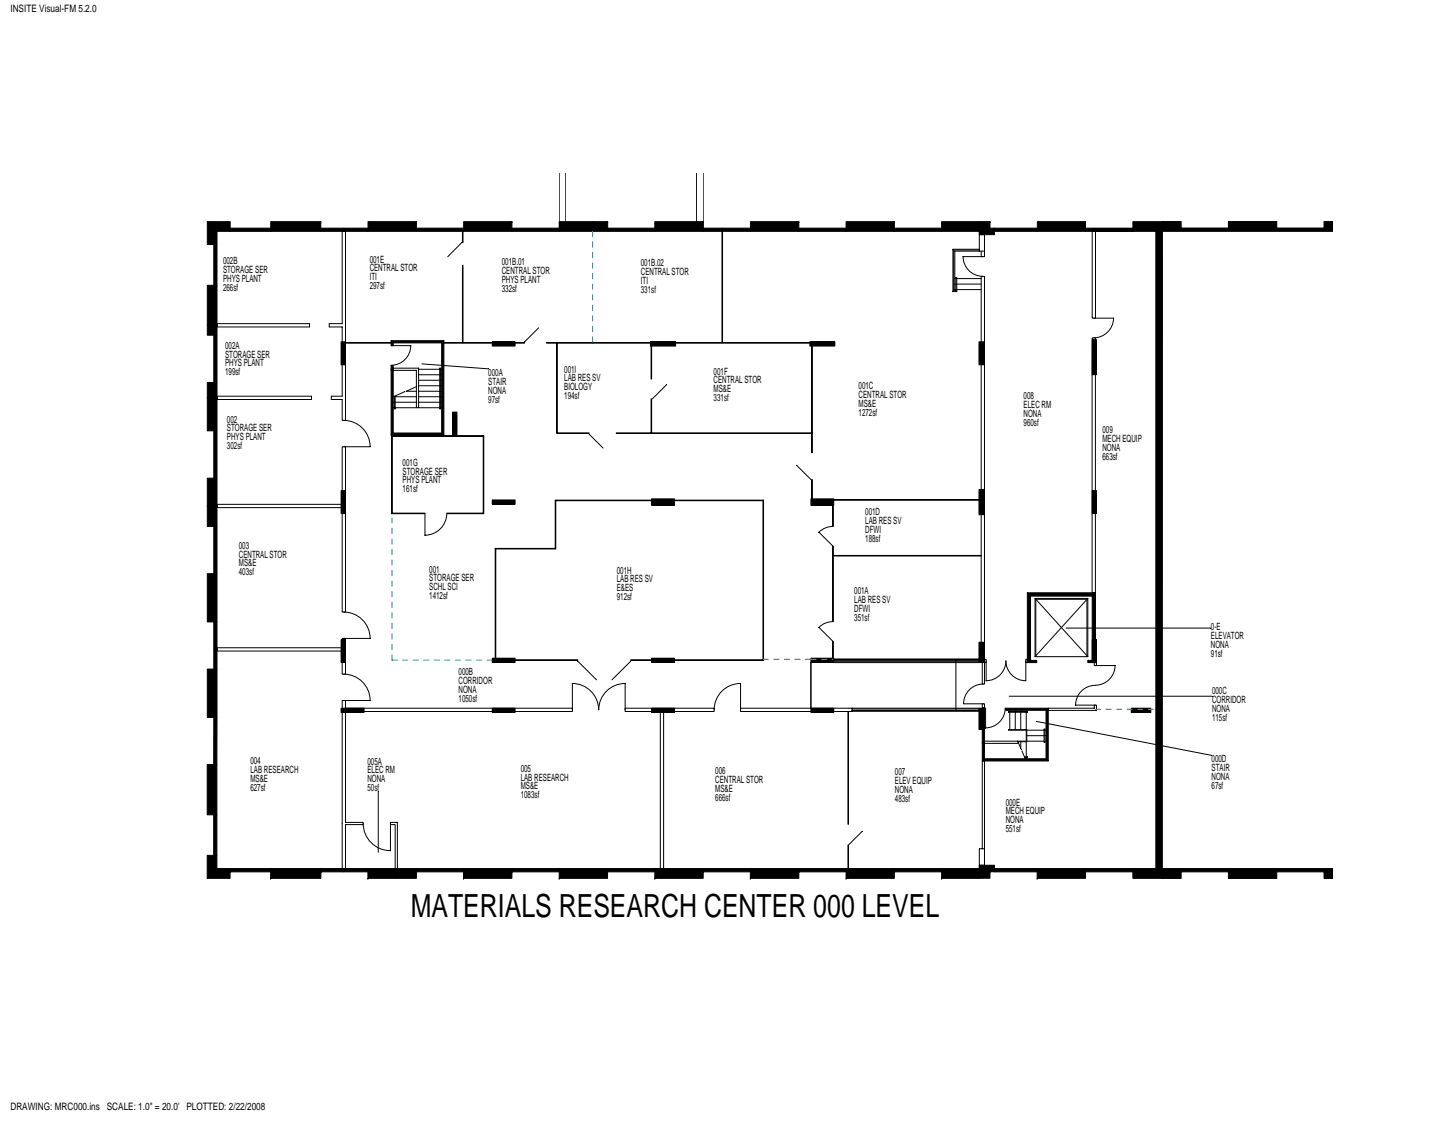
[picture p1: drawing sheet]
<svg xmlns="http://www.w3.org/2000/svg" width="279mm" height="216mm" viewBox="0 0 279 216" stroke-linecap="round" stroke-linejoin="round" font-family="sans-serif">
<g fill="none" stroke="#000" stroke-width=".19">
<path d="M107.7 33.4v10.5M108.9 33.4v9.3M134.1 33.4v9.3M135.4 33.4v10.5M65.9 44.6h.6v21.4h8.8v.1h-8.8v14.9h-.6v-4.1h-2.1v-.6h2.1v-13.3h-2.5v-.7h2.5zM88.9 46.7l-2.7 2.7M89 51.1h.2v14.9h11.8v.1h-15.5v-.1h3.5zM89 44.6h.2v2.1h-.2zM183.5 48h5.1v.2h-5v7.8h.5v-2.6h.1v2.8h-.7zM183.9 53.7h.2M183.9 54.7h.2M184.2 53.7h4.7"/>
<path d="M184.2 54.7h4.7M184.2 55.8h4.7M185.4 49.4a3.8 3.8 0 0 0 3.8 3.8M185.4 49.4h3.9M188.6 48.4v-3.2h1v3.2M188.9 53.2h.7v73.8h-.2h.5v.6h-.3v4.1h-.5v-4.1h-.2v-.6h-28.6v-3.5h.1v3.4h28.5v-19.8h-28.5v12.6h-.1v-14.5h.1v1.8h28.5v-10.7h-28.5v5.1h-.1v-5.1h-4v-3.9h.1v3.8h32.5zM188.9 48.4v1h.7v-1M189.6 48.4h-5.7v7.4h.2M210.3 44.6h.6v16.7h-.6zM210.6 43.9h7.5v.7h-7.5zM41.8 62.3h17.8v.7h-17.8zM41.8 76.3h18.2v.6h-18.2z"/>
<path d="M65.7 65.8h.8v4.5h-.8zM75.3 66.6h3.8M75.7 70.9h4.9v7.6h-.4v-7.2h-4.5zM75.7 77.5h.2M75.7 78.5h.2M76.1 76.4h4.1M76.1 77.5h4.1M76.1 78.5h4.1M76.1 76.2v2.5h-.2v-2.4M77.9 75.5l-2.2 .9h.2M79.1 66.5a3.8 3.8 0 0 1-3.8 3.9M80.2 74.5l-2 .9h2"/>
<path d="M80.6 72.2h4.1M80.6 73.2h4.1M80.6 74.3h4.1M80.6 75.4h4.1M80.6 76.4h4.1M80.6 77.5h4.1M80.6 78.5h4.1M80.6 71.1h4.1M81.2 70.1l12.8 .9M84.7 70.9h.1v7.8h-.1zM84.8 72.2h.2M84.8 73.2h.2"/>
<path d="M84.8 74.3h.2M84.8 75.4h.2M84.8 76.4h.2M84.8 77.5h.2M84.8 78.5h.2M84.8 71.1h.2M87.2 79.4h.8v4.4h-.8zM94.8 65.8h4.4v.9h-4.4zM103.7 63.1l-2.7 2.7M105.2 66h33.8v-21.4h.1v21.4h17.3v21.2h-.1v-3.7h-37.6v-.1h6.7v-6.6h.1v6.6h30.8v-17.3h-30.8v6.9h-.1v-6.9h-18.1v17.3h6.1v.1h-6.2v-17.4h-2zM125.2 65.8h4.9v.9h-4.9zM128.3 74.1l-2.7 2.7"/>
<path d="M155.9 65.8h4.9v.9h-4.9zM188.5 65.8h1v4.5h-1zM210.3 65.4h.8v6.8h-.8zM210.3 65.1h.6v49.1h-.6zM210.6 61.3h3.8M214.4 61.3a3.8 3.8 0 0 1-3.8 3.8M41.8 97.1h24.1v-11.1h.6v31.9h-.6v-20.1h-24.1zM65.7 94.5h.8v4.4h-.8zM66.2 81a5.1 5.1 0 0 1 5.1 5M66.2 86h5.1M75.4 83.8l.1 .1h17.7v15h-7.1v-.1h6.9v-14.8h-17.5v14.8h6.3v.1h-6.4zM81.8 98.9v4.2"/>
<path d="M86 98.8a4.2 4.2 0 0 1-4.2 4.3M94.8 96.3h4.4v.8h-4.4zM113.4 83.6l2.7 2.7M125.5 96.1h4.4v1.2h-4.4zM153.4 89.7l2.7 2.7M156.1 96.1h4.4v1.2h-4.4zM188.5 94.3h1v4.8h-1zM210.3 94.5h.8v4.4h-.8zM66.2 117.9a5.1 5.1 0 0 1 5.1 5M95.4 105.6h11.5v-9.3h40.1v30.9h-25.6v-.1h25.5v-30.7h-39.9v9.3h-11.5v21.4h15.8v.1h-15.9zM160.4 101.4l-1.5 .3-1.2 .8 2.7 2.7M160.4 119.7l-1.5 .3-1.2 .8 2.7 2.7"/>
<path d="M199.3 115.3v11.2M199.3 115.3h10.2M199.3 115.3l10.2 11.2M209.5 115.3v11.2M209.5 115.3l-10.2 11.2M41.8 124.8h24.1v-1.8h.6v6.8h-.6v-4.4h-24.1zM65.7 136.4h4.4v.8h-4.4zM65.7 123.2h.8v4.4h-.8zM65.9 134.9h.6v1.5h43.7v.6h-43.7v21.4h3.4v.4h-3.4v8.5h-.6zM66.2 129.8a5.1 5.1 0 0 1 5.1 5.1M66.2 134.9h5.1M66.2 123h5.1"/>
<path d="M94.8 136.4h4.4v.8h-4.4zM94.8 126.8h4.4v.8h-4.4zM110.2 131.6a5.1 5.1 0 0 1 5.1 5.1 5.1 5.1 0 0 1 5.1-5.1M110.2 131.6v5.1M111.3 127.4l3.6 3.5M120.4 136.4h17.1v.6h-9.7v30.3h-.7v-30.3h-6.7zM120.4 131.6v5.1M121.4 127.4l-3.6 3.5M125.5 126.8h4.4v.8h-4.4zM125.5 136.4h4.4v.8h-4.4zM137.5 136.7a5.1 5.1 0 0 1 5.1-5.1v5.1M156.1 136.4h4.4v.8h-4.4z"/>
<path d="M156.1 126.8h4.4v.8h-4.4zM156.1 136.4h-13.5v.6h20.7v21.7h.1v-21.7h.7v-.6M156.1 136.4h32.4M156.1 127.6v8.8M160.6 127.6h27.9M160.6 127.2h27.9M160.6 127.4h27.9M164.1 136.9h25v.1h-25M164.1 136.8h24.4M164.1 136.5h24.4M184.1 127.2v9.6M185.5 135.6h3.9"/>
<path d="M188.5 136.4h1v4.1h-1zM188.5 123.7h1v3.9h-1zM189.1 135.6h.5v.8h-.5zM189.3 131.7a3.8 3.8 0 0 0-3.8 3.8M189.4 136.3h.2l-.2 .1v.4zM189.8 136.4v3.8M189.9 131.1a3.8 3.8 0 0 0 3.8-3.8 3.8 3.8 0 0 0 3.8 3.8M189.9 127.3v3.8M193.6 136.4a3.8 3.8 0 0 1-3.8 3.8M194.2 137h3.6v.2h-3.6zM194.3 134.1h39.1M194.4 136.8v.2"/>
<path d="M194.4 137.2v3.3M195.5 136.8v.2M195.5 137.2v3.3M196.6 136.8v.2M196.6 137.2v3.3M197.5 127h.3v.6h-.3zM197.5 127.3v3.8M197.6 136.8v.2M197.6 137.2v3.3M199.3 126.5h10.2M199.5 126.5v-11.1h9.8v11.1M199.5 138.9l33.8 6.6"/>
<path d="M201.8 136.4h8.9v-.6h.4v1h-9.3zM205.3 121h27.9M210.3 123.2h.8v4.4h-.8zM210.7 127.6h.4v.6h-.4zM210.9 128.2h3.8M214.7 128.2a3.8 3.8 0 0 1-3.8 3.8 3.8 3.8 0 0 0-3.8 3.8h3.8M217.8 136.4h3.8v.8h-3.8zM69.9 158.6a5.2 5.2 0 0 0 5.3 5.2M72.8 152.4v11.7M75.2 158.4h1.3v8.9h-.4v-8.5h-.9zM75.2 158.6v5.3M189.6 142.7h6.4v.5h-6.4z"/>
<path d="M195.9 142.7h1.7v-2.1h-3.4v-.1h3.5v2.4h-1.7M196 142.7l.6 1.6M196.6 142.9v1.2M196.8 144.6l.6 1.5M197.3 145.8h.5v.1h-.5M197.6 142.9v2.9M197.6 145.9v.2M197.7 142.7h3.3M197.7 140.6h3.3M197.7 141.7h3.3M201 140.4h.2v2.6h-.2zM201.2 142.7h.2"/>
<path d="M201.2 140.6h.2M201.2 141.7h.2M163.3 162.8h.1v4.5h-.1zM166 160.1l-2.7 2.7M189.1 163.5v-16.9h.5v16.9h-1v3.1h1v-3.1"/>
</g>
<g fill="#000">
<path d="M210.6 43.9h7.5v.7h-7.5zM65.7 65.8h.8v4.5h-.8zM87.2 79.4h.8v4.4h-.8zM94.8 65.8h4.4v.9h-4.4zM125.3 65.8h4.8v.9h-4.8zM156 65.8h4.8v.9h-4.8zM188.5 65.8h1v4.5h-1zM210.3 65.4h.8v6.8h-.8zM65.7 94.5h.8v4.4h-.8zM94.8 96.3h4.4v.8h-4.4zM125.5 96.1h4.4v1.2h-4.4zM156.2 96.1h4.3v1.2h-4.3z"/>
<path d="M188.5 94.3h1v4.8h-1zM210.3 94.5h.8v4.4h-.8zM65.7 136.4h4.4v.8h-4.4zM65.7 123.2h.8v4.4h-.8zM94.8 136.4h4.4v.8h-4.4zM94.8 126.8h4.4v.8h-4.4zM125.5 126.8h4.4v.8h-4.4zM125.5 136.4h4.4v.8h-4.4zM156.2 136.4h4.3v.8h-4.3zM156.2 126.8h4.3v.8h-4.3zM188.5 136.4h1v4.1h-1zM188.5 123.7h1v3.9h-1z"/>
<path d="M210.3 123.2h.8v4.4h-.8zM217.8 136.4h3.8v.8h-3.8z"/>
</g>
<g fill="#000" stroke="#000" stroke-width=".19">
<path d="M188.6 42.7v2.5zM191.5 43.9v1.3zM188.6 166.6v2.6zM191.5 166.6v1.3z"/>
<path d="M39.9 54.9h1.9v7.8h-1.9z" fill-rule="evenodd"/>
<path d="M41.2 47.1h.6v7.8h-.6z" fill-rule="evenodd"/>
<path d="M39.9 42.7l1.9 1.9v2.5h-1.9z" fill-rule="evenodd"/>
<path d="M39.9 42.7h4.4v1.9h-2.5z" fill-rule="evenodd"/>
<path d="M44.3 43.9v.7h7.8v-.7z" fill-rule="evenodd"/>
<path d="M52.1 42.7v1.9h9.7v-1.9z" fill-rule="evenodd"/>
<path d="M61.8 43.9h4.4v.7h-4.4z" fill-rule="evenodd"/>
<path d="M66.2 43.9v.7h4.7v-.7z" fill-rule="evenodd"/>
<path d="M70.9 42.7v1.9h9.3v-1.9z" fill-rule="evenodd"/>
<path d="M80.2 43.9h8.9v.7h-8.9z" fill-rule="evenodd"/>
<path d="M89.1 43.9v.7h.2v-.7z" fill-rule="evenodd"/>
<path d="M89.3 42.7v1.9h9.3v-1.9z" fill-rule="evenodd"/>
<path d="M98.6 43.9v.7h9.1v-.7z" fill-rule="evenodd"/>
<path d="M107.7 42.7h6.4v1.9h-6.4z" fill-rule="evenodd"/>
<path d="M114.1 42.7v1.9h2.9v-1.9z" fill-rule="evenodd"/>
<path d="M117 43.9v.7h9.1v-.7z" fill-rule="evenodd"/>
<path d="M126.1 42.7v1.9h9.3v-1.9z" fill-rule="evenodd"/>
<path d="M135.4 43.9h3.7v.7h-3.7z" fill-rule="evenodd"/>
<path d="M139.1 43.9v.7h5.4v-.7z" fill-rule="evenodd"/>
<path d="M144.5 42.7v1.9h9.3v-1.9z" fill-rule="evenodd"/>
<path d="M153.8 43.9v.7h9.1v-.7z" fill-rule="evenodd"/>
<path d="M162.9 42.7v1.9h9.3v-1.9z" fill-rule="evenodd"/>
<path d="M172.2 43.9v.7h9.1v-.7z" fill-rule="evenodd"/>
<path d="M181.3 42.7h7.3v1.9h-7.3z" fill-rule="evenodd"/>
<path d="M188.6 42.7h.5v2.5h-.5z" fill-rule="evenodd"/>
<path d="M189.1 42.7v2.5h1.5v-2.5z" fill-rule="evenodd"/>
<path d="M190.6 43.9h.9v1.3h-.9z" fill-rule="evenodd"/>
<path d="M191.5 43.9v.7h8.2v-.7z" fill-rule="evenodd"/>
<path d="M199.7 42.7v1.9h9.3v-1.9z" fill-rule="evenodd"/>
<path d="M209 43.9h1.6v.7h-1.6z" fill-rule="evenodd"/>
<path d="M218.1 42.7h5.7l-1.2 1.9h-4.5z" fill-rule="evenodd"/>
<path d="M223.9 42.7h3.5v1.2h9.1v-1.2h9.4v1.2h9.1v-1.2h1.6v126.5v-1.3v1.3v-1.3v1.3v-1.3v1.3v-1.3v1.3v-1.3v1.3v-1.3v1.3v-1.3v1.3v-1.3v1.3v-1.3v1.3h-1.6v-1.3h-9.1v1.3h-9.4v-1.3h-9.1v1.3h-3.6v-1.9h32.8v-122.7h-32.8z" fill-rule="evenodd"/>
<path d="M39.9 73.7h1.9v2.9h-1.9z" fill-rule="evenodd"/>
<path d="M41.2 64.6h.6v9.1h-.6z" fill-rule="evenodd"/>
<path d="M39.9 62.7v1.9h1.9v-1.9z" fill-rule="evenodd"/>
<path d="M75.3 65.6h10.2l-.5 .4h-9.3z" fill-rule="evenodd"/>
<path d="M75.3 66v.6h.4v-.6zM75.3 70.4h.4z" fill-rule="evenodd"/>
<path d="M75.3 70.4v.7h.4v-.7z" fill-rule="evenodd"/>
<path d="M75.3 65.6l.4 .4h-.4z" fill-rule="evenodd"/>
<path d="M85 66l.5-.4v.4z" fill-rule="evenodd"/>
<path d="M85 66h.5v17.8l-.5-.4z" fill-rule="evenodd"/>
<path d="M39.9 92.1h1.9v5.4h-1.9z" fill-rule="evenodd"/>
<path d="M41.2 83h.6v9.1h-.6z" fill-rule="evenodd"/>
<path d="M39.9 76.6v6.4h1.9v-6.4z" fill-rule="evenodd"/>
<path d="M75.3 71.1h.4v12.3l-.4 .4z" fill-rule="evenodd"/>
<path d="M75.5 83.4h.2l-.4 .4h.2z" fill-rule="evenodd"/>
<path d="M75.5 83.4h9.5l.5 .4h-10z" fill-rule="evenodd"/>
<path d="M39.9 110.5h1.9v9.3h-1.9z" fill-rule="evenodd"/>
<path d="M41.2 119.8h.6v5.3h-.6z" fill-rule="evenodd"/>
<path d="M41.2 101.4h.6v9.1h-.6z" fill-rule="evenodd"/>
<path d="M39.9 97.5v3.9h1.9v-3.9z" fill-rule="evenodd"/>
<path d="M197.8 114.2h12.8v.6h-12.2z" fill-rule="evenodd"/>
<path d="M210.6 114.2h.3l-.6 .6h.3z" fill-rule="evenodd"/>
<path d="M210.3 114.8l.6-.6v13.4l-.6-.4z" fill-rule="evenodd"/>
<path d="M39.9 128.9h1.9v9.3h-1.9z" fill-rule="evenodd"/>
<path d="M41.2 138.2h.6v9.1h-.7z" fill-rule="evenodd"/>
<path d="M41.2 125.1v3.8h.6v-3.8z" fill-rule="evenodd"/>
<path d="M189.1 136.4h.3v.4h.2z" fill-rule="evenodd"/>
<path d="M189.1 136.4h.5v.4z" fill-rule="evenodd"/>
<path d="M189.1 136.9v6.1h.5v-6.1z" fill-rule="evenodd"/>
<path d="M189.1 136.4v.5h.5v-.5z" fill-rule="evenodd"/>
<path d="M197.8 127.3h.6v-.1l-.6 .4z" fill-rule="evenodd"/>
<path d="M197.8 127.6h1.8v-.4h-1.2zM209.5 127.2v.4h1.4v-.4z" fill-rule="evenodd"/>
<path d="M197.8 114.2l.6 .6v12.5h-.6z" fill-rule="evenodd"/>
<path d="M201.4 136.6v.2l.4-.4v.2z" fill-rule="evenodd"/>
<path d="M201.4 136.6h.4v10l-.4-.5z" fill-rule="evenodd"/>
<path d="M193.6 136.4v.4h7.8l.4-.4zM189.4 136.4v.4h.4v-.4z" fill-rule="evenodd"/>
<path d="M210.3 127.2h.6v.4z" fill-rule="evenodd"/>
<path d="M223.8 42.7v93.9h-1.2v-92z" fill-rule="evenodd"/>
<path d="M39.9 147.3h1.9v9.6h-1.9z" fill-rule="evenodd"/>
<path d="M41.1 156.9h.7v7.8h-.7z" fill-rule="evenodd"/>
<path d="M189.1 143h.5v3.1l-.5 .5z" fill-rule="evenodd"/>
<path d="M189.4 146.1v.5h-.3l.5-.5z" fill-rule="evenodd"/>
<path d="M189.4 146.1h12l.4 .5h-12.4z" fill-rule="evenodd"/>
<path d="M39.9 164.7h1.9v2.6l-1.9 1.9z" fill-rule="evenodd"/>
<path d="M41.8 167.3h2.5v1.9h-4.4z" fill-rule="evenodd"/>
<path d="M44.3 167.3v.6h7.8v-.6z" fill-rule="evenodd"/>
<path d="M52.1 167.3v1.9h9.7v-1.9z" fill-rule="evenodd"/>
<path d="M61.8 167.3v.6h4.4v-.6z" fill-rule="evenodd"/>
<path d="M66.2 167.3h4.6v.6h-4.6z" fill-rule="evenodd"/>
<path d="M70.8 167.3v1.9h5.5v-1.9z" fill-rule="evenodd"/>
<path d="M76.3 167.3h3.9v1.9h-3.9z" fill-rule="evenodd"/>
<path d="M80.2 167.3v.6h9.1v-.6z" fill-rule="evenodd"/>
<path d="M89.3 167.3v1.9h9.3v-1.9z" fill-rule="evenodd"/>
<path d="M98.6 167.3v.6h9.1v-.6z" fill-rule="evenodd"/>
<path d="M107.7 167.3v1.9h9.3v-1.9z" fill-rule="evenodd"/>
<path d="M117 167.3v.6h9.1v-.6z" fill-rule="evenodd"/>
<path d="M126.1 167.3v1.9h1.4v-1.9z" fill-rule="evenodd"/>
<path d="M127.5 167.3h7.9v1.9h-7.9z" fill-rule="evenodd"/>
<path d="M135.4 167.3v.6h9.1v-.6z" fill-rule="evenodd"/>
<path d="M144.5 167.3v1.9h9.3v-1.9z" fill-rule="evenodd"/>
<path d="M153.8 167.3v.6h9.1v-.6z" fill-rule="evenodd"/>
<path d="M162.9 167.3v1.9h.4v-1.9z" fill-rule="evenodd"/>
<path d="M163.3 167.3h8.9v1.9h-8.9z" fill-rule="evenodd"/>
<path d="M172.2 167.3v.6h9.1v-.6z" fill-rule="evenodd"/>
<path d="M181.3 167.3v1.9h7.3v-1.9z" fill-rule="evenodd"/>
<path d="M188.6 166.6h.5v2.5h-.5z" fill-rule="evenodd"/>
<path d="M189.1 166.6h1.5v2.5h-1.5z" fill-rule="evenodd"/>
<path d="M190.6 166.6v1.3h.9v-1.3z" fill-rule="evenodd"/>
<path d="M191.5 167.3h8.2v.6h-8.2z" fill-rule="evenodd"/>
<path d="M199.7 167.3v1.9h9.3v-1.9z" fill-rule="evenodd"/>
<path d="M209 167.3v.6h9.1v-.6z" fill-rule="evenodd"/>
<path d="M218.1 167.3h4.5l1.2 1.9h-5.7z" fill-rule="evenodd"/>
<path d="M222.6 136.6h1.2v32.6l-1.2-1.9z" fill-rule="evenodd"/>
</g>
<path d="M114.1 44.6v21.4M75.5 127.1h19.9M75.5 127.1v-28.2M147 127h9.1M156.1 127h4.3M210.9 136.6h11.7" fill="none" stroke="#009a9a" stroke-width=".19" stroke-dasharray="1 1 1 1 1 1 1 1"/>
<text font-size="6.1" x="79.1" y="176.7">MATERIALS RESEARCH CENTER 000 LEVEL</text>
<g font-size="2">
<text x="2" y="2.4">INSITE Visual-FM 5.2.0</text>
<text x="2" y="213.9">DRAWING: MRC000.ins SCALE: 1.0&quot; = 20.0' PLOTTED: 2/22/2008</text>
</g>
<g font-size="1.9">
<text x="42.9" y="50.9">002B</text>
<text x="42.9" y="52.6">STORAGE SER</text>
<text x="71.2" y="50.6">001E</text>
<text x="71.2" y="52.3">CENTRAL STOR</text>
<text x="71.2" y="54">ITI</text>
<text x="96.6" y="51.1">001B.01</text>
<text x="96.6" y="52.7">CENTRAL STOR</text>
<text x="123.4" y="51.3">001B.02</text>
<text x="123.4" y="53">CENTRAL STOR</text>
<text x="42.9" y="54.3">PHYS PLANT</text>
<text x="42.9" y="56">266sf</text>
<text x="71.2" y="55.7">297sf</text>
<text x="96.6" y="54.5">PHYS PLANT</text>
<text x="96.6" y="56.2">332sf</text>
<text x="123.4" y="54.7">ITI</text>
<text x="123.4" y="56.4">331sf</text>
<text x="43.3" y="67.2">002A</text>
<text x="43.3" y="68.9">STORAGE SER</text>
<text x="43.3" y="70.6">PHYS PLANT</text>
<text x="108.6" y="71.8">001I</text>
<text x="43.3" y="72.3">199sf</text>
<text x="94" y="72.4">000A</text>
<text x="94" y="74.1">STAIR</text>
<text x="94" y="75.8">NONA</text>
<text x="94" y="77.5">97sf</text>
<text x="108.6" y="73.5">LAB RES SV</text>
<text x="108.6" y="75.2">BIOLOGY</text>
<text x="108.6" y="76.9">194sf</text>
<text x="137.4" y="72.1">001F</text>
<text x="137.4" y="73.8">CENTRAL STOR</text>
<text x="137.4" y="75.5">MS&amp;E</text>
<text x="137.4" y="77.3">331sf</text>
<text x="165.3" y="75">001C</text>
<text x="165.3" y="76.7">CENTRAL STOR</text>
<text x="197.1" y="76.9">008</text>
<text x="43.7" y="81.4">002</text>
<text x="43.7" y="83.1">STORAGE SER</text>
<text x="165.3" y="78.4">MS&amp;E</text>
<text x="165.3" y="80.1">1272sf</text>
<text x="197.1" y="78.6">ELEC RM</text>
<text x="197.1" y="80.3">NONA</text>
<text x="197.1" y="82">960sf</text>
<text x="212.3" y="83.5">009</text>
<text x="43.7" y="84.8">PHYS PLANT</text>
<text x="43.7" y="86.5">302sf</text>
<text x="77.5" y="89.7">001G</text>
<text x="212.3" y="85.2">MECH EQUIP</text>
<text x="212.3" y="86.9">NONA</text>
<text x="212.3" y="88.6">663sf</text>
<text x="77.5" y="91.4">STORAGE SER</text>
<text x="77.5" y="93.1">PHYS PLANT</text>
<text x="77.5" y="94.8">161sf</text>
<text x="166.6" y="99.2">001D</text>
<text x="166.6" y="100.9">LAB RES SV</text>
<text x="46" y="105.7">003</text>
<text x="46" y="107.4">CENTRAL STOR</text>
<text x="166.6" y="102.6">DFWI</text>
<text x="166.6" y="104.3">188sf</text>
<text x="46" y="109.1">MS&amp;E</text>
<text x="46" y="110.8">403sf</text>
<text x="82.7" y="110.3">001</text>
<text x="82.7" y="112">STORAGE SER</text>
<text x="82.7" y="113.7">SCHL SCI</text>
<text x="118.8" y="110.5">001H</text>
<text x="118.8" y="112.2">LAB RES SV</text>
<text x="118.8" y="113.9">E&amp;ES</text>
<text x="82.7" y="115.4">1412sf</text>
<text x="118.8" y="115.6">912sf</text>
<text x="164.5" y="114.5">001A</text>
<text x="164.5" y="116.2">LAB RES SV</text>
<text x="164.5" y="117.9">DFWI</text>
<text x="164.5" y="119.6">351sf</text>
<text x="233.2" y="121.3">0-E</text>
<text x="233.2" y="123">ELEVATOR</text>
<text x="233.2" y="124.8">NONA</text>
<text x="88.3" y="130.1">000B</text>
<text x="88.3" y="131.8">CORRIDOR</text>
<text x="233.2" y="126.4">91sf</text>
<text x="88.3" y="133.5">NONA</text>
<text x="88.3" y="135.2">1050sf</text>
<text x="233.4" y="133.7">000C</text>
<text x="233.4" y="135.4">CORRIDOR</text>
<text x="233.4" y="137.1">NONA</text>
<text x="233.4" y="138.8">115sf</text>
<text x="48.2" y="147.2">004</text>
<text x="48.2" y="148.9">LAB RESEARCH</text>
<text x="70.8" y="147.3">005A</text>
<text x="70.8" y="149">ELEC RM</text>
<text x="100.3" y="148.6">005</text>
<text x="137.7" y="149.1">006</text>
<text x="172.3" y="149.4">007</text>
<text x="233.3" y="146.9">000D</text>
<text x="233.3" y="148.6">STAIR</text>
<text x="48.2" y="150.6">MS&amp;E</text>
<text x="48.2" y="152.3">627sf</text>
<text x="70.8" y="150.7">NONA</text>
<text x="70.8" y="152.4">50sf</text>
<text x="100.3" y="150.3">LAB RESEARCH</text>
<text x="100.3" y="152">MS&amp;E</text>
<text x="100.3" y="153.8">1083sf</text>
<text x="137.7" y="150.8">CENTRAL STOR</text>
<text x="137.7" y="152.5">MS&amp;E</text>
<text x="137.7" y="154.2">666sf</text>
<text x="172.3" y="151.1">ELEV EQUIP</text>
<text x="172.3" y="152.8">NONA</text>
<text x="172.3" y="154.5">483sf</text>
<text x="193.7" y="155.2">000E</text>
<text x="233.3" y="150.3">NONA</text>
<text x="233.3" y="152">67sf</text>
<text x="193.7" y="156.9">MECH EQUIP</text>
<text x="193.7" y="158.6">NONA</text>
<text x="193.7" y="160.3">551sf</text>
</g>
</svg>
